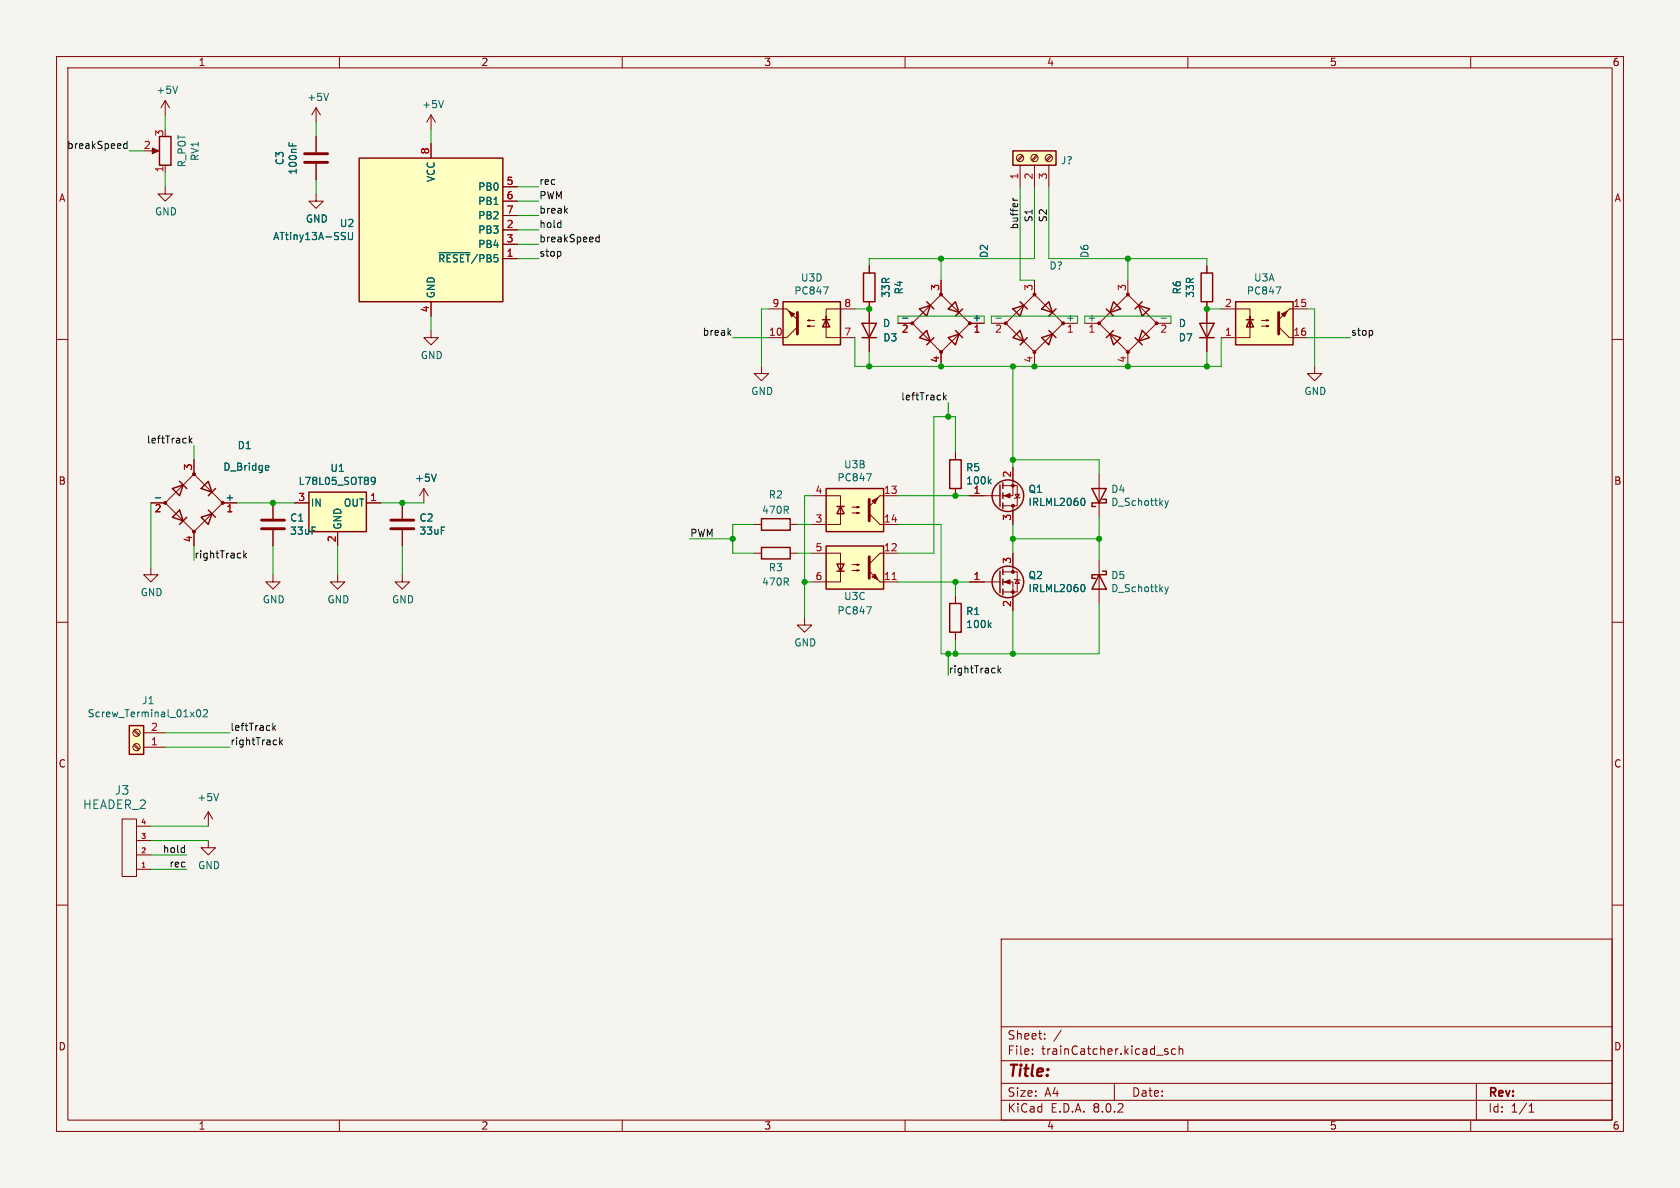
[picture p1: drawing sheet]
<svg xmlns="http://www.w3.org/2000/svg" width="297mm" height="210mm" viewBox="0 0 297 210" stroke-linecap="round" stroke-linejoin="round" font-family="sans-serif">
<path d="M0 0h297v210h-297z" fill="#f5f4ef" stroke="#f5f4ef" stroke-width=".18"/>
<g fill="none" stroke="#840000" stroke-width=".18">
<path d="M10 10h277v190h-277zM12 12h273v186h-273zM60 10v2M110 10v2M160 10v2M210 10v2M260 10v2M55.9 34.3v1.3h1.2l-1.2 1.2-1.3-1.2h1.3M10 60h2M285 60h2M74.9 86.4l-.7 1.2M74.9 86.4v2.5"/>
<path d="M74.9 86.4l.8 1.2M10 110h2M285 110h2M10 160h2M285 160h2M177 166h108v32h-108zM60 198v2M110 198v2M160 198v2M177 194.5h108M177 191.5h108M177 187.5h108"/>
<path d="M177 181.5h108M182.5 186.3v.1M182.5 185.5v.1M184.7 183.6v.1M184.7 182.8v.1M187.6 182.1l-1.3 2M197 191.5v3M205.9 185.7l.6 .4-.2 .3-.4-.1M206.5 185.5l-.4-.1-.2 .2M207.8 185.5l-.4-.1-.3 .3v.4l.1 .2h.6M208.5 185.5l.2-.1 .3 .1 .1 .9M208.5 184.9v1.5"/>
<path d="M210 198v2M260 198v2M261 191.5v6.5M270.3 196.6h.9M270.3 195.5l.4-.4v1.5"/>
</g>
<path d="M77.1 83.8l-.4 1.3" fill="none" stroke="#006464" stroke-width=".18"/>
<path d="M63.5 27.9h25.4v25.4h-25.4z" fill="#ffffc2"/>
<path d="M63.5 27.9h25.4v25.4h-25.4zM167.9 81.3h2v5.1h-2z" fill="none" stroke="#840000" stroke-width=".25"/>
<g fill="none" stroke="#840000" stroke-width=".18">
<path d="M76.2 20.3v2.6M76.2 25.4v2.5M76.2 20.3l-.8 1.3M76.2 20.3l.8 1.3M88.9 33h2.5M88.9 35.6h2.5M88.9 38.1h2.5M76.2 53.3v2.6M88.9 45.7h2.5M88.9 40.6h2.5M88.9 43.2h2.5M168.9 80v1.3"/>
<path d="M168.9 86.4v1.2"/>
</g>
<path d="M78.4 17.8l-.4 1.2M61.6 41.1v1l.2 .3 .4-.1 .1-.2v-1M77.6 44.7h5.5M174.9 85.1l.3 .4M175.2 84.7l-.5 .5" fill="none" stroke="#006464" stroke-width=".18"/>
<path d="M179.1 26.7h7.6v2.5h-7.6z" fill="#ffffc2"/>
<path d="M28.2 24.1h2v5.1h-2zM179.1 26.7h7.6v2.5h-7.6zM162.6 54.6l1.9-.6-.7 1.9zM162.6 59.7l1.2-1.3 .7 1.9zM163.8 53.3l1.3 1.3M165.1 59.7l-1.3 1.3M167.6 59.7l1.9-.6-.6 1.9zM168.9 53.3l.6 1.9-1.9-.6zM168.9 58.4l1.3 1.3M170.2 54.6l-1.3 1.3" fill="none" stroke="#840000" stroke-width=".25"/>
<g fill="none" stroke="#840000" stroke-width=".18">
<path d="M26.7 26.7h1M29.2 29.2v1.3M180.3 29.2v3.8M180.7 27.4l-.9 .9M180.8 27.6l-.8 .9M182.9 29.2v3.8M183.2 27.4l-.8 .9M183.4 27.6l-.9 .9M185.4 29.2v3.8M185.8 27.4l-.9 .9M185.9 27.6l-.8 .9M158.7 57.2h2.6"/>
<path d="M166.4 52.1l5 5.1-5 5-5.1-5zM166.4 49.5v2.6M171.4 57.2h2.6M166.4 62.2v2.6M71.1 88.9v2.8M71.1 93.7v2.8M59.7 101.6v1.3h1.3l-1.3 1.2-1.3-1.2h1.3"/>
<circle cx="180.3" cy="27.9" r=".63"/>
<circle cx="182.9" cy="27.9" r=".63"/>
<circle cx="185.4" cy="27.9" r=".63"/>
</g>
<g fill="#840000" stroke="#840000" stroke-width=".18">
<path d="M26.9 26.2l1.2 .5-1.2 .5z"/>
<circle cx="161.3" cy="57.1" r=".25"/>
<circle cx="166.4" cy="62.2" r=".25"/>
<circle cx="166.4" cy="52.1" r=".25"/>
<circle cx="171.4" cy="57.1" r=".25"/>
</g>
<path d="M159.5 56.2h1" fill="none" stroke="#006464" stroke-width=".18"/>
<path d="M69.1 93.5h4.1M69.1 91.9h4.1" fill="none" stroke="#840000" stroke-width=".51"/>
<path d="M54.6 87h10.2v7h-10.2z" fill="#ffffc2"/>
<path d="M179.1 54.6l1.9-.6-.7 1.9zM179.1 59.7l1.2-1.3 .7 1.9zM180.3 53.3l1.3 1.3M181.6 59.7l-1.3 1.3M184.1 59.7l2-.6-.7 1.9zM185.4 53.3l.7 1.9-2-.6zM185.4 58.4l1.3 1.3M186.7 54.6l-1.3 1.3M54.6 87h10.2v7h-10.2z" fill="none" stroke="#840000" stroke-width=".25"/>
<g fill="none" stroke="#840000" stroke-width=".18">
<path d="M29.2 33v1.3h1.3l-1.3 1.3-1.3-1.3h1.3M175.3 57.2h2.5M177.8 57.2l5.1-5.1 5.1 5.1-5.1 5zM182.9 49.5v2.6M188 57.2h2.5M182.9 62.2v2.6M52.1 88.9h2.5M59.7 94v2.5M64.8 88.9h2.5M71.1 101.6v1.3h1.3l-1.3 1.2-1.3-1.2h1.3M21.6 144.8h2.5v10.1h-2.5zM24.1 153.7h2.6"/>
<path d="M24.1 151.1h2.6M24.1 148.6h2.6M24.1 146.1h2.6"/>
</g>
<path d="M176 56.2h1M65.7 84.5l.2-.1 .4 .1a.84 .84 0 0 1-.3 1.1h-.3M66.3 84.9l-.2 .3-.4-.2" fill="none" stroke="#006464" stroke-width=".18"/>
<g fill="#840000" stroke="#840000" stroke-width=".18">
<circle cx="177.8" cy="57.1" r=".25"/>
<circle cx="182.9" cy="62.2" r=".25"/>
<circle cx="182.9" cy="52.1" r=".25"/>
<circle cx="188" cy="57.1" r=".25"/>
</g>
<path d="M22.9 128.3h2.5v5.1h-2.5z" fill="#ffffc2"/>
<path d="M22.9 128.3h2.5v5.1h-2.5z" fill="none" stroke="#840000" stroke-width=".25"/>
<g fill="none" stroke="#840000" stroke-width=".18">
<path d="M23.6 129.2l.9 .8M23.6 131.7l.9 .9M23.8 129l.9 .9M23.8 131.6l.9 .8M25.4 132.1h3.8M25.4 129.5h3.8M36.8 143.5l-.7 1.3M36.8 143.5v2.6M36.8 143.5l.8 1.3"/>
<circle cx="24.1" cy="129.5" r=".63"/>
<circle cx="24.1" cy="132.1" r=".63"/>
</g>
<path d="M34.9 125.5l.1-.1a.68 .68 0 0 1 .5 .7 .68 .68 0 0 1-.5 .6 .84 .84 0 0 1-.1-1.2zM35.9 125.6l.5-.2 .3 .4-.8 .9h.8M38.6 140.3l-.4 1.2" fill="none" stroke="#006464" stroke-width=".18"/>
<path d="M218.4 53.3h10.2v7.7h-10.2z" fill="#ffffc2"/>
<g fill="none" stroke="#840000" stroke-width=".25">
<path d="M152.4 57.2h2.5l-1.2 2.5zM152.4 59.7h2.5M152.7 48.3h2v5h-2zM195.6 54.6l1.2 1.3M196.2 59.1l1.9 .6-1.3 1.3zM196.8 53.3l1.3 1.3-1.9 .6zM196.8 58.4l-1.2 1.3M200.7 59.7l1.2 1.3M201.3 54l1.9 .6-1.3 1.3zM201.9 58.4l1.3 1.3-1.9 .6zM201.9 53.3l-1.2 1.3M212.1 57.2h2.5l-1.2 2.5z"/>
<path d="M212.1 59.7h2.5M212.3 48.3h2.1v5h-2.1zM218.4 53.3h10.2v7.7h-10.2zM220.3 56.5h1.3M221 56.5l.6 1.3h-1.3zM30.5 86.4l1.9-.7-.7 1.9zM30.5 91.4l1.2-1.2 .7 1.9zM31.7 85.1l1.3 1.3M33 91.4l-1.3 1.3M35.6 86.4l1.2-1.3 .7 1.9zM35.6 91.4l1.9-.6-.7 1.9zM36.8 90.2l1.3 1.2"/>
<path d="M38.1 86.4l-1.3 1.2M134.6 96.8h5.1v2h-5.1zM176.8 85.7v3.8M177.3 85.3v1.1M177.3 87.1v1M177.3 88.9v1M193 86.4h2.6l-1.3 2.5zM194.9 88.3h.7v.6h-2.6v.6h.7M167.9 106.7h2v5.1h-2zM176.8 101v3.8M177.3 100.6v1M177.3 102.4v1"/>
<path d="M177.3 104.1v1.1M194.3 101.6l1.3 2.5h-2.6zM194.9 101h.7v.6h-2.6v.6h.7"/>
<circle cx="178.2" cy="87.6" r="2.79"/>
<circle cx="178.2" cy="102.9" r="2.79"/>
</g>
<g fill="none" stroke="#840000" stroke-width=".18">
<path d="M29.2 17.8l-.8 1.3M29.2 17.8v2.5M29.2 17.8l.8 1.3M153.7 47v1.3M153.7 53.3v8.9M191.8 57.2h2.5M194.3 57.2l5.1-5.1 5.1 5.1-5.1 5zM199.4 49.5v2.6M204.5 57.2h2.5M213.4 47v1.3M213.4 53.3v8.9M215.9 54.6h5.1v1.9"/>
<path d="M221 57.8v-1.9v3.8h-5.1M223 56.6h1.3l-.4-.1v.3l.4-.2M223 57.7h1.3l-.4-.2v.3l.4-.1M226.1 57.8l1.9 1.9h3.1M228 54.6h3.1M134.6 64.8v1.2h1.3l-1.3 1.3-1.3-1.3h1.3M199.4 62.2v2.6M232.4 64.8v1.2h1.3l-1.3 1.3-1.3-1.3h1.3M26.7 88.9h2.5M34.3 83.8l5.1 5.1-5.1 5.1-5.1-5.1zM34.3 81.3v2.5M34.3 94v2.5"/>
<path d="M39.4 88.9h2.5M48.3 88.9v2.8M48.3 93.7v2.8M133.3 97.8h1.3M139.7 97.8h1.3M171.4 87.6h5.4M177.3 85.9h2.5v3.5h-2.5M179.1 82.6v5h-1.8M179.1 89.4v3.3M179.1 97.8v3.3M179.5 87.4h.7l-.4 .6zM180.3 87.9l-.1 .1h-.7l-.2 .1"/>
<path d="M194.3 83.8v7.6M194.3 99.1v7.6M26.7 100.3v1.3h1.2l-1.2 1.3-1.3-1.3h1.3M48.3 101.6v1.3h1.2l-1.2 1.2-1.3-1.2h1.3M142.2 109.2v1.3h1.3l-1.3 1.3-1.2-1.3h1.2M168.9 105.4v1.3M168.9 111.8v1.2M171.4 102.9h5.4M177.3 102.9h1.8v5.1M177.3 101.1h2.5v3.5h-2.5M179.3 102.4l.2 .1h.7l.1 .1M179.8 102.5l.4 .6h-.7z"/>
<path d="M36.8 148.6v1.3h1.3l-1.3 1.2-1.2-1.2h1.2"/>
</g>
<g fill="#840000" stroke="#840000" stroke-width=".18">
<path d="M226.1 56.5l1.9-1.9z"/>
<path d="M226.6 55.5l1-.5-.5 1z"/>
<path d="M177.5 87.6l1.1-.4v.8z"/>
<path d="M177.5 102.9l1.1-.4v.8z"/>
<circle cx="29.2" cy="88.9" r=".25"/>
<circle cx="34.3" cy="94" r=".25"/>
<circle cx="34.3" cy="83.8" r=".25"/>
<circle cx="39.4" cy="88.9" r=".25"/>
<circle cx="179.1" cy="85.9" r=".25"/>
<circle cx="179.1" cy="89.4" r=".25"/>
<circle cx="204.5" cy="57.1" r=".25"/>
<circle cx="199.4" cy="62.2" r=".25"/>
<circle cx="199.4" cy="52.1" r=".25"/>
<circle cx="194.3" cy="57.1" r=".25"/>
<circle cx="179.1" cy="104.6" r=".25"/>
<circle cx="179.1" cy="101.1" r=".25"/>
</g>
<path d="M226.1 55.2v3.9M46.2 93.5h4.1M46.2 91.9h4.1" fill="none" stroke="#840000" stroke-width=".51"/>
<g fill="none" stroke="#006464" stroke-width=".18">
<path d="M31.4 15.2l-.4 1.3M205.3 56.2h.9M225.6 50.7h.8l-.5 1.3M27.5 88h.9M47.1 82.3h.4v.3l-.6 .1M47.5 83.1h-.4M191.4 88.1a.68 .68 0 0 1 .4 .6 .68 .68 0 0 1-.4 .7M205.9 88.5l.4 .9M206.3 89.4l-.4 .4M206.6 88.5l-.3 .9M174.9 110.5l.3 .4M175.2 110.1l-.5 .5"/>
<path d="M191.4 103.3a.68 .68 0 0 1 .4 .7 .68 .68 0 0 1-.4 .6M205.9 103.7l.4 .9M206.3 104.6l-.4 .4M206.6 103.7l-.3 .9"/>
</g>
<path d="M138.4 53.3h10.2v7.7h-10.2z" fill="#ffffc2"/>
<path d="M138.4 53.3h10.2v7.7h-10.2zM145.4 56.5h1.3M146 56.5l.7 1.3h-1.3zM134.6 91.7h5.1v2h-5.1z" fill="none" stroke="#840000" stroke-width=".25"/>
<path d="M135.9 54.6h3.2M141 57.8l-1.9 1.9h-3.2M142.7 56.6l.4 .2v-.3l-.4 .1h1.3M142.7 57.7l.4 .1v-.3l-.4 .2h1.3M146 57.8v-1.9v3.8h5.1M151.1 54.6h-5.1v1.9M133.3 92.7h1.3M139.7 92.7h1.3" fill="none" stroke="#840000" stroke-width=".18"/>
<g fill="#840000" stroke="#840000" stroke-width=".18">
<path d="M139.1 54.6l1.9 1.9z"/>
<path d="M139.4 55l1.1 .5-.5 .5z"/>
</g>
<path d="M141 55.2v3.9" fill="none" stroke="#840000" stroke-width=".51"/>
<path d="M145.6 50.7h.8l-.5 1.3" fill="none" stroke="#006464" stroke-width=".18"/>
<path d="M146 86.4h10.2v7.6h-10.2z" fill="#ffffc2"/>
<path d="M146 86.4h10.2v7.6h-10.2zM148 89.5h1.2M148.6 89.5l.6 1.3h-1.2z" fill="none" stroke="#840000" stroke-width=".25"/>
<path d="M143.5 87.6h5.1v1.9M148.6 90.8v-1.9v3.8h-5.1M150.6 89.7h1.3l-.4-.2v.3l.4-.1M150.6 90.7h1.3l-.4-.1v.2l.4-.1M153.7 90.8l1.9 1.9h3.1M155.6 87.6h3.1" fill="none" stroke="#840000" stroke-width=".18"/>
<g fill="#840000" stroke="#840000" stroke-width=".18">
<path d="M155.6 87.6l-1.9 1.9z"/>
<path d="M154.2 88.5l1-.5-.5 1z"/>
</g>
<path d="M153.7 88.3v3.8" fill="none" stroke="#840000" stroke-width=".51"/>
<path d="M153.2 83.7h.8l-.5 1.3" fill="none" stroke="#006464" stroke-width=".18"/>
<path d="M146 96.5h10.2v7.6h-10.2z" fill="#ffffc2"/>
<path d="M146 96.5h10.2v7.6h-10.2zM148 99.7h1.2l-.6 1.3zM148 101h1.2" fill="none" stroke="#840000" stroke-width=".25"/>
<g fill="none" stroke="#840000" stroke-width=".18">
<path d="M55.9 19.1l-.8 1.2M55.9 19.1v2.5M55.9 19.1l.7 1.2M55.9 24.1v2.8M55.9 29v2.8M76.2 25.4v2.5M88.9 33h2.5M88.9 35.6h2.5M88.9 38.1h2.5M76.2 58.4v1.3h1.3l-1.3 1.3-1.3-1.3h1.3M76.2 53.3v2.6M88.9 45.7h2.5"/>
<path d="M88.9 40.6h2.5M88.9 43.2h2.5M153.7 47v1.3M153.7 53.3v3.9M153.7 59.7v2.5M158.7 57.2h2.6M166.4 49.5v2.6M171.4 57.2h2.6M213.4 47v1.3M213.4 53.3v3.9M213.4 59.7v2.5M166.4 62.2v2.6"/>
<path d="M26.7 88.9h2.5M34.3 81.3v2.5M34.3 94v2.5M39.4 88.9h2.5M48.3 88.9v2.8M48.3 93.7v2.8M52.1 88.9h2.5M59.7 94v2.5M64.8 88.9h2.5M71.1 88.9v2.8M71.1 93.7v2.8M143.5 97.8h5.1v3.8v-1.9"/>
<path d="M150.6 99.8h1.3l-.4 .1v-.2l.4 .1M158.7 97.8h-3.1l-1.9 1.9M168.9 80v1.3M168.9 86.4v1.2M171.4 87.6h2.6M179.1 82.6v2.5M179.1 90.2v2.5M179.1 97.8v2.5M148.6 101v1.9h-5.1M150.6 100.8h1.3l-.4 .2v-.3l.4 .1M155.6 102.9h3.1M168.9 105.4v1.3"/>
<path d="M168.9 111.8v1.2M171.4 102.9h2.6M179.1 105.4v2.6"/>
</g>
<g fill="#840000" stroke="#840000" stroke-width=".18">
<path d="M153.7 101l1.9 1.9z"/>
<path d="M154.2 102l.5-.5 .5 1z"/>
</g>
<path d="M53.8 27.2h4.1M53.8 28.7h4.1M153.7 98.4v3.8" fill="none" stroke="#840000" stroke-width=".51"/>
<path d="M157.7 102.5h.7" fill="none" stroke="#a90000" stroke-width=".18"/>
<g fill="none" stroke="#006464" stroke-width=".18">
<path d="M58.1 16.5l-.4 1.3M51.1 25.2v.6M51.7 25.4v.4M61.6 41.1v1l.2 .3 .4-.1 .1-.2v-1M77.6 44.7h5.5M159.5 56.2h1M27.5 88h.9M47.1 82.3h.4v.3l-.6 .1M47.5 83.1h-.4M65.7 84.5l.2-.1 .4 .1a.84 .84 0 0 1-.3 1.1h-.3M66.3 84.9l-.2 .3-.4-.2M77.1 83.8l-.4 1.3"/>
<path d="M174.9 85.1l.3 .4M175.2 84.7l-.5 .5M191.4 88.1a.68 .68 0 0 1 .4 .6 .68 .68 0 0 1-.4 .7M153.2 107.3h.8l-.5 1.2M174.9 110.5l.3 .4M175.2 110.1l-.5 .5M191.4 103.3a.68 .68 0 0 1 .4 .7 .68 .68 0 0 1-.4 .6"/>
</g>
<g fill="none" stroke="#0f0f0f" stroke-width=".18">
<path d="M22.5 25v1.2M22.5 25.5l-.4-.1-.2 .2 .1 .6h.5M99 39.4h.2M99.2 38.9v1.3M99.9 37.2l.4 .5M100.3 36.8l-.5 .5M179.1 35.4h.8M179.1 35l.2 .4M99.1 44.6v.6M99.2 40.2h-.2M105.9 41.5v1.3M105.9 42l-.3-.1-.3 .3 .1 .5h.5"/>
<path d="M128.8 58.8l.4 .5M129.2 58.4l-.5 .5M242.6 58.5v.6M33.5 77v1.3M33.6 77.8l.3 .5M33.9 77.5l-.4 .5M166.8 69.4v1.3M166.9 70.2l.4 .5M167.3 69.8l-.5 .5M43.1 97.4v1.2M43.2 98.2l.4 .4M43.6 97.8l-.5 .5"/>
<path d="M176.4 117.7v1.3M176.6 118.5l.3 .5M176.9 118.1l-.5 .5M48.2 127.8v1.3M48.4 128.6l.3 .5M48.7 128.3l-.5 .5M49.4 130.4v1.3M49.6 131.2l.3 .5M49.9 130.8l-.5 .5M32.5 149.9h.1M32.6 149.4v1.3M32.6 150.6l-.1 .1"/>
</g>
<g fill="none" stroke="#009600" stroke-width=".18">
<path d="M22.9 26.7h2.5M29.2 20.3v2.6M29.2 30.5v2.5M55.9 21.6v2.5M55.9 31.8v2.5M76.2 22.9v2.5M91.4 35.6h3.8M91.4 33h3.8M91.4 38.1h3.8M180.3 33v16.5h2.6M182.9 33v12.7h-29.2v1.3M185.4 33v12.7h28v1.3"/>
<path d="M76.2 55.9v2.5M91.4 45.7h3.8M91.4 40.6h3.8M91.4 43.2h3.8M129.5 59.7h6.4M135.9 54.6h-1.3v10.2M151.1 59.7v5.1h64.8v-5.1M151.1 54.6h2.6M158.7 57.2v-1.3h15.3v1.3M166.4 45.7v3.8M175.3 57.2v-1.3h15.2v1.3M191.8 55.9h15.2v1.3"/>
<path d="M199.4 45.7v3.8M213.4 54.6h2.5M231.1 59.7h7.7M231.1 54.6h1.3v10.2M34.3 78.7v2.6M153.7 62.2v2.6M167.6 71.1v2.6M179.1 64.8v17.8M213.4 62.2v2.6M26.7 88.9v11.4M34.3 96.5v2.6M41.9 88.9h10.2"/>
<path d="M48.3 96.5v5.1M59.7 96.5v5.1M67.3 88.9h7.6M71.1 96.5v5.1M121.9 95.3h7.6M133.3 92.7h-3.8v5.1h3.8M141 97.8h2.5M141 92.7h2.5M143.5 87.6h-1.3v21.6M158.7 92.7h7.7v22.9h27.9v-8.9M158.7 87.6h12.7M168.9 80v-6.3h-3.8v24.1h-6.4"/>
<path d="M179.1 92.7v5.1M179.1 95.3h15.2M179.1 81.3h15.2v2.5M194.3 91.4v7.7M142.2 102.9h1.3M158.7 102.9h12.7M167.6 115.6v3.8M168.9 102.9v2.5M168.9 113v2.6M179.1 108v7.6M29.2 129.5h11.4M29.2 132.1h11.4"/>
<path d="M26.7 153.7h6.3M26.7 151.1h6.3M26.7 146.1h10.1M26.7 148.6h10.1"/>
</g>
<g fill="#009600" stroke="#009600" stroke-width=".18">
<circle cx="179.1" cy="95.3" r=".46"/>
<circle cx="168.9" cy="87.6" r=".46"/>
<circle cx="179.1" cy="64.8" r=".46"/>
<circle cx="179.1" cy="81.3" r=".46"/>
<circle cx="182.9" cy="64.8" r=".46"/>
<circle cx="168.9" cy="102.9" r=".46"/>
<circle cx="48.3" cy="88.9" r=".46"/>
<circle cx="199.4" cy="64.8" r=".46"/>
<circle cx="199.4" cy="45.7" r=".46"/>
<circle cx="213.4" cy="54.6" r=".46"/>
<circle cx="213.4" cy="64.8" r=".46"/>
<circle cx="166.4" cy="45.7" r=".46"/>
<circle cx="129.5" cy="95.3" r=".46"/>
<circle cx="142.2" cy="102.9" r=".46"/>
<circle cx="167.6" cy="73.7" r=".46"/>
<circle cx="153.7" cy="64.8" r=".46"/>
<circle cx="166.4" cy="64.8" r=".46"/>
<circle cx="153.7" cy="54.6" r=".46"/>
<circle cx="71.1" cy="88.9" r=".46"/>
<circle cx="167.6" cy="115.6" r=".46"/>
<circle cx="168.9" cy="115.6" r=".46"/>
<circle cx="194.3" cy="95.3" r=".46"/>
<circle cx="179.1" cy="115.6" r=".46"/>
</g>
<text font-size="2.8" fill="#840000" x="178" y="190.9">Title:</text>
<g font-size="2.1" fill="#006464">
<text x="14.6" y="143.2">HEADER_2</text>
<text x="20.2" y="140.7">J3</text>
</g>
<g font-size="2.1" fill="#840000">
<text x="178" y="184">Sheet:</text>
<text x="178" y="186.7">File:</text>
<text x="184.1" y="186.7">trainCatcher.kicad_sch</text>
<text x="178" y="196.9">KiCad</text>
<text x="178" y="194.1">Size:</text>
<text x="184.7" y="194.1">A4</text>
<text x="185.7" y="196.9">E.D.A.</text>
<text x="193.3" y="196.9">8.0.2</text>
<text x="200" y="194.1">Date:</text>
<text x="263" y="194.3">Rev:</text>
<text x="263" y="196.9">Id:</text>
<text x="267.1" y="196.9">1/1</text>
</g>
<g font-size="1.8" fill="#840000">
<text x="35" y="11.9">1</text>
<text x="85" y="11.9">2</text>
<text x="135" y="11.9">3</text>
<text x="185" y="11.9">4</text>
<text x="235" y="11.9">5</text>
<text x="285" y="11.9">6</text>
<text x="10.3" y="35.9">A</text>
<text x="285.3" y="35.9">A</text>
<text x="10.3" y="85.9">B</text>
<text x="285.3" y="85.9">B</text>
<text x="10.3" y="135.9">C</text>
<text x="285.3" y="135.9">C</text>
<text x="10.3" y="185.9">D</text>
<text x="285.3" y="185.9">D</text>
<text x="35" y="199.9">1</text>
<text x="85" y="199.9">2</text>
<text x="135" y="199.9">3</text>
<text x="185" y="199.9">4</text>
<text x="235" y="199.9">5</text>
<text x="285" y="199.9">6</text>
</g>
<g font-size="1.8" fill="#006464">
<text x="27.6" y="16.8">+5V</text>
<text x="54.2" y="18.1">+5V</text>
<text x="74.5" y="19.3">+5V</text>
<text x="33" y="29.7" transform="rotate(-90 33 29.7)">R_POT</text>
<text x="35.3" y="28.6" transform="rotate(-90 35.3 28.6)">RV1</text>
<text x="50.3" y="29.3" transform="rotate(-90 50.3 29.3)">C3</text>
<text x="187.5" y="29.2">J?</text>
<text x="52.7" y="31" transform="rotate(-90 52.7 31)">100nF</text>
<text x="77.1" y="32.3" transform="rotate(-90 77.1 32.3)">VCC</text>
<text x="84.4" y="33.9">PB0</text>
<text x="27.3" y="38.3">GND</text>
<text x="54" y="39.5">GND</text>
<text x="60" y="40.3">U2</text>
<text x="84.4" y="41.5">PB3</text>
<text x="84.4" y="36.4">PB1</text>
<text x="84.4" y="39">PB2</text>
<text x="48.2" y="42.6">ATtiny13A-SSU</text>
<text x="77.4" y="46.6">~{RESET}/PB5</text>
<text x="84.4" y="44">PB4</text>
<text x="174.9" y="45.7" transform="rotate(-90 174.9 45.7)">D2</text>
<text x="185.4" y="47.9">D?</text>
<text x="192.6" y="45.7" transform="rotate(-90 192.6 45.7)">D6</text>
<text x="77.1" y="52.8" transform="rotate(-90 77.1 52.8)">GND</text>
<text x="140.3" y="52.3">PC847</text>
<text x="141.5" y="50">U3D</text>
<text x="157.5" y="52.7" transform="rotate(-90 157.5 52.7)">33R</text>
<text x="159.8" y="52.1" transform="rotate(-90 159.8 52.1)">R4</text>
<text x="209" y="52.1" transform="rotate(-90 209 52.1)">R6</text>
<text x="211.3" y="52.7" transform="rotate(-90 211.3 52.7)">33R</text>
<text x="220.3" y="52.3">PC847</text>
<text x="221.6" y="50">U3A</text>
<text x="156" y="58">D</text>
<text x="171.8" y="56.9">+</text>
<text x="188.3" y="56.9">+</text>
<text x="208.3" y="58">D</text>
<text x="74.3" y="63.7">GND</text>
<text x="156.1" y="60.6">D3</text>
<text x="208.3" y="60.6">D7</text>
<text x="132.7" y="70">GND</text>
<text x="230.5" y="70">GND</text>
<text x="39.4" y="83.4">D_Bridge</text>
<text x="41.9" y="79.6">D1</text>
<text x="58.3" y="83.6">U1</text>
<text x="149.1" y="83">U3B</text>
<text x="170.7" y="83.5">R5</text>
<text x="39.8" y="88.6">+</text>
<text x="52.7" y="85.9">L78L05_SOT89</text>
<text x="54.9" y="89.8">IN</text>
<text x="60.7" y="89.8">OUT</text>
<text x="73.3" y="85.4">+5V</text>
<text x="135.8" y="88.3">R2</text>
<text x="147.9" y="85.3">PC847</text>
<text x="170.7" y="85.8">100k</text>
<text x="181.7" y="87.3">Q1</text>
<text x="181.7" y="89.6">IRLML2060</text>
<text x="196.4" y="87.3">D4</text>
<text x="196.4" y="89.6">D_Schottky</text>
<text x="51.2" y="92.4">C1</text>
<text x="51.2" y="94.7">33uF</text>
<text x="60.6" y="93.7" transform="rotate(-90 60.6 93.7)">GND</text>
<text x="74.1" y="92.4">C2</text>
<text x="74.1" y="94.7">33uF</text>
<text x="134.6" y="91">470R</text>
<text x="135.8" y="101.2">R3</text>
<text x="24.8" y="105.6">GND</text>
<text x="46.4" y="106.9">GND</text>
<text x="57.8" y="106.9">GND</text>
<text x="69.2" y="106.9">GND</text>
<text x="134.6" y="103.7">470R</text>
<text x="149.1" y="106.3">U3C</text>
<text x="181.7" y="102.6">Q2</text>
<text x="181.7" y="104.9">IRLML2060</text>
<text x="196.4" y="102.6">D5</text>
<text x="196.4" y="104.9">D_Schottky</text>
<text x="147.9" y="108.8">PC847</text>
<text x="170.7" y="108.9">R1</text>
<text x="170.7" y="111.2">100k</text>
<text x="140.3" y="114.5">GND</text>
<text x="25" y="124.7">J1</text>
<text x="15.4" y="127">Screw_Terminal_01x02</text>
<text x="34.8" y="141.8">+5V</text>
<text x="34.9" y="153.8">GND</text>
</g>
<g font-size="1.8" fill="#0f0f0f">
<text x="11.8" y="26.4">breakSpeed</text>
<text x="95.2" y="35.3">PWM</text>
<text x="95.2" y="32.8">rec</text>
<text x="95.2" y="40.4">hold</text>
<text x="95.2" y="37.8">break</text>
<text x="180.1" y="40.6" transform="rotate(-90 180.1 40.6)">buffer</text>
<text x="182.6" y="39.4" transform="rotate(-90 182.6 39.4)">S1</text>
<text x="185.2" y="39.4" transform="rotate(-90 185.2 39.4)">S2</text>
<text x="95.2" y="45.5">stop</text>
<text x="95.2" y="42.9">breakSpeed</text>
<text x="124.1" y="59.4">break</text>
<text x="238.8" y="59.4">stop</text>
<text x="159.2" y="70.9">leftTrack</text>
<text x="25.9" y="78.5">leftTrack</text>
<text x="121.9" y="95">PWM</text>
<text x="34.3" y="98.8">rightTrack</text>
<text x="167.6" y="119.1">rightTrack</text>
<text x="40.6" y="129.3">leftTrack</text>
<text x="40.6" y="131.8">rightTrack</text>
<text x="28.7" y="150.9">hold</text>
<text x="29.9" y="153.4">rec</text>
</g>
<g font-size="1.8" fill="#a90000">
<text x="25.3" y="26.4">2</text>
<text x="29" y="24.2" transform="rotate(-90 29 24.2)">3</text>
<text x="75.9" y="27.4" transform="rotate(-90 75.9 27.4)">8</text>
<text x="29" y="30.6" transform="rotate(-90 29 30.6)">1</text>
<text x="89.5" y="32.8">5</text>
<text x="89.5" y="35.3">6</text>
<text x="180.1" y="31.8" transform="rotate(-90 180.1 31.8)">1</text>
<text x="182.6" y="31.8" transform="rotate(-90 182.6 31.8)">2</text>
<text x="185.2" y="31.8" transform="rotate(-90 185.2 31.8)">3</text>
<text x="89.5" y="40.4">2</text>
<text x="89.5" y="37.8">7</text>
<text x="89.5" y="45.5">1</text>
<text x="89.5" y="42.9">3</text>
<text x="166.1" y="51.5" transform="rotate(-90 166.1 51.5)">3</text>
<text x="182.6" y="51.5" transform="rotate(-90 182.6 51.5)">3</text>
<text x="199.1" y="51.5" transform="rotate(-90 199.1 51.5)">3</text>
<text x="75.9" y="55.3" transform="rotate(-90 75.9 55.3)">4</text>
<text x="135.8" y="59.4">10</text>
<text x="136.5" y="54.4">9</text>
<text x="149.2" y="59.4">7</text>
<text x="149.2" y="54.4">8</text>
<text x="159.3" y="59.1">2</text>
<text x="172" y="59.1">1</text>
<text x="175.8" y="59.1">2</text>
<text x="188.5" y="59.1">1</text>
<text x="192.3" y="59.1">1</text>
<text x="205" y="59.1">2</text>
<text x="216.5" y="59.4">1</text>
<text x="216.5" y="54.4">2</text>
<text x="228.6" y="54.4">15</text>
<text x="228.6" y="59.4">16</text>
<text x="166.1" y="64.2" transform="rotate(-90 166.1 64.2)">4</text>
<text x="182.6" y="64.2" transform="rotate(-90 182.6 64.2)">4</text>
<text x="199.1" y="64.2" transform="rotate(-90 199.1 64.2)">4</text>
<text x="34" y="83.3" transform="rotate(-90 34 83.3)">3</text>
<text x="52.6" y="88.6">3</text>
<text x="65.3" y="88.6">1</text>
<text x="144.1" y="87.4">4</text>
<text x="156.2" y="87.4">13</text>
<text x="172" y="87.4">1</text>
<text x="178.8" y="84.5" transform="rotate(-90 178.8 84.5)">2</text>
<text x="27.2" y="90.9">2</text>
<text x="34" y="96" transform="rotate(-90 34 96)">4</text>
<text x="39.9" y="90.9">1</text>
<text x="59.4" y="96" transform="rotate(-90 59.4 96)">2</text>
<text x="144.1" y="92.5">3</text>
<text x="156.2" y="92.5">14</text>
<text x="178.8" y="92.1" transform="rotate(-90 178.8 92.1)">3</text>
<text x="144.1" y="97.5">5</text>
<text x="156.2" y="97.5">12</text>
<text x="178.8" y="99.8" transform="rotate(-90 178.8 99.8)">3</text>
<text x="144.1" y="102.6">6</text>
<text x="156.2" y="102.6">11</text>
<text x="172" y="102.6">1</text>
<text x="178.8" y="107.4" transform="rotate(-90 178.8 107.4)">2</text>
<text x="26.6" y="131.8">1</text>
<text x="26.6" y="129.3">2</text>
</g>
<text font-size="1.8" fill="#009600" x="192.2" y="56.9">+</text>
<g font-size="1.2" fill="#a90000">
<text x="24.8" y="148.3">3</text>
<text x="24.8" y="145.8">4</text>
<text x="24.8" y="153.4">1</text>
<text x="24.8" y="150.9">2</text>
</g>
</svg>
